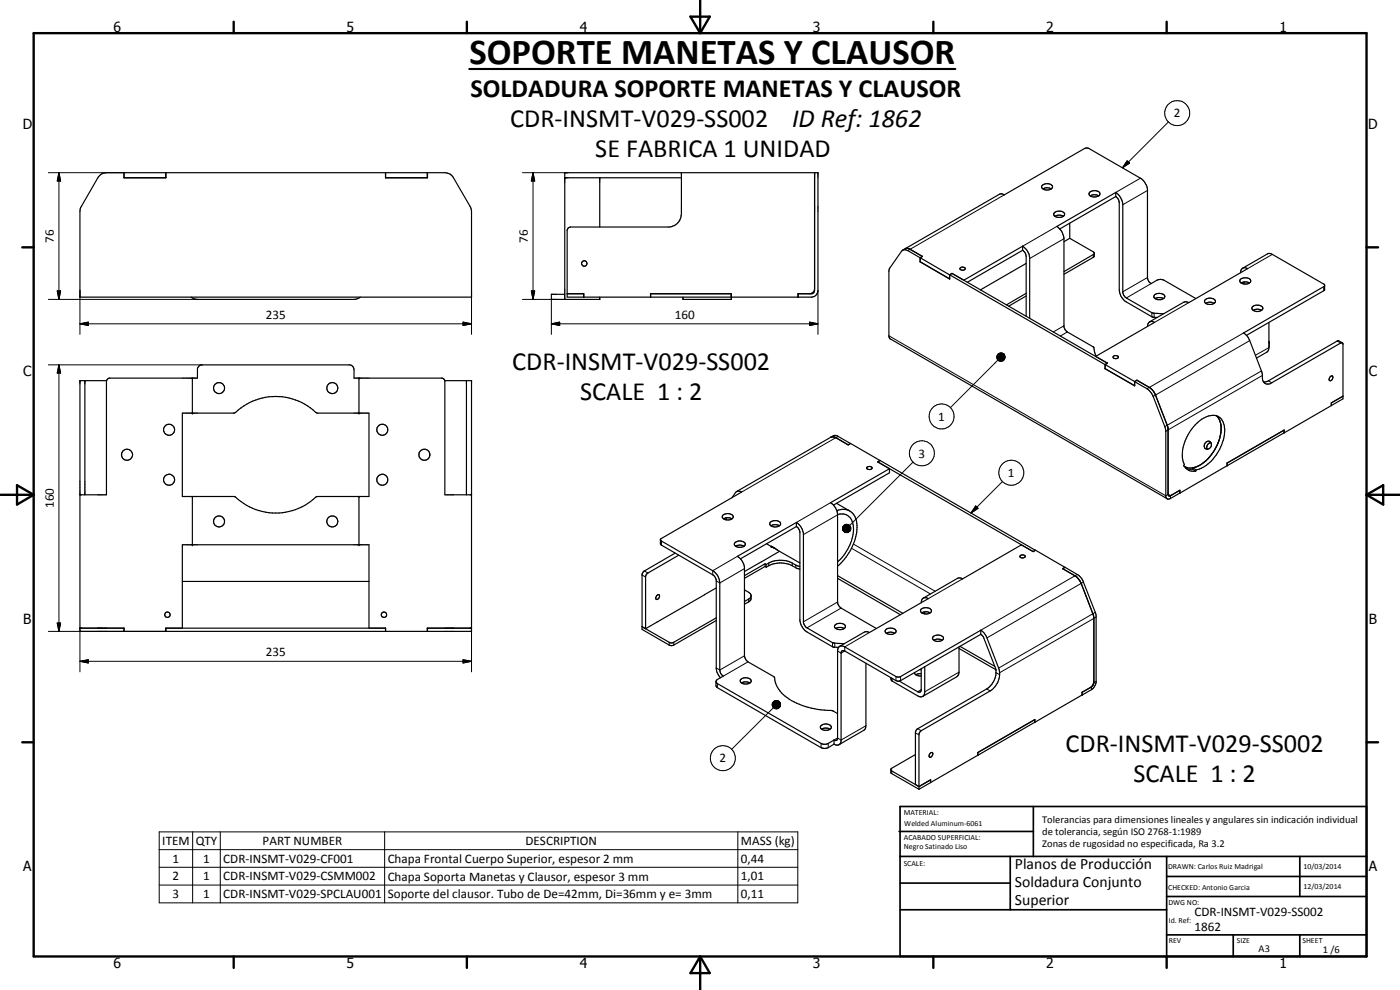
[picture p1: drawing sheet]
<svg xmlns="http://www.w3.org/2000/svg" width="420mm" height="297mm" viewBox="0 0 420 297" stroke-linecap="round" stroke-linejoin="round" font-family="sans-serif">
<g fill="none" stroke="#000" stroke-width=".35">
<path d="M29.6 53l.9-.8 1.5-.4 101.9 .1a2.6 2.6 0 0 1 2.2 1.4l5 8.6 .4 1.1v26.2h-117.5l.1-26.5zM37.2 51.8v1.5h12.6v-1.5M49.7 51.8v1.5M115.7 51.8v1.5h12.6v-1.5M128.2 51.8v1.5M169.5 53.3h35M180 53.3v14.8M204.5 51.8v12.3a4 4 0 0 1-3.6 4h-29.7l-.6 .3-.4 .7v20.1h73.3a2 2 0 0 0 2-2.1v-35.3h-76v38M244.5 51.8v35.3l-.4 .8-.4 .2h-4.2v1.1M313 56.7a2.38 2.38 0 0 1 2.5 0M313 56.7a.81 .81 0 0 1-.3-1 .81 .81 0 0 1 .9-.5 1.57 1.57 0 0 1 2.3 1l-.4 .5M313 56.7a2.43 2.43 0 0 0 2.5 0"/>
<path d="M327.1 57.6a2.06 2.06 0 0 1 3 .5 1.9 1.9 0 0 1-3.3 .2zM327.2 58.8a2.24 2.24 0 0 1 2.5 0M334.8 57.7a5.2 5.2 0 0 1 2.2 3.4v26.7l.1 .5 .9 1.1 7.9 4.5 3.3 .2M334.8 59l.8 .8 .3 1v26.2a4.4 4.4 0 0 0 2.1 3.6l7.9 4.5 1.4 .1M334.8 57.7l-17.7 10.2a4.6 4.6 0 0 1 2.2 3.7l.1 26.7 .9 1.3 7.9 4.6 .8 2.6M334.8 59l-16.8 9.7M334.8 57.7v1.3M270.9 75.1l-4 5.5-.1 .5v19.9l.2 .6 83.3 48M270.9 75.1l.7-.2 .8 .3 3.7 2.1M271.6 74.6l28.3-16.3 .7-.1 .8 .3 24.3-14h1l15.6 9a4.7 4.7 0 0 1 2.1 3.3v26.5l.2 .8 .9 1 2.2-1.2 1.4 .1 9.8 5.6M271.6 74.6l.7-.1 .8 .3M271.6 74.6l-.7 .5"/>
<path d="M273.1 74.8l3.7 2.2-.6 .3M273.1 74.8l3.7 2.1M276.1 78.5l8.9 5.2M276.1 77.3v1.2M276.2 77.3l-.1 1.2M276.2 77.3l8.8 5.2M276.8 76.9v.1M276.8 76.9l-.7 .4M306.9 75.1l-16.6 9.6M306.9 73.9l-17.6 10.2-3.6-2.1M306.9 73.9a4.8 4.8 0 0 1 2.1 3.3v18.3M306.9 73.9v1.2"/>
<path d="M306.9 75.1a2.3 2.3 0 0 1 1.1 1.9v17.9M308 79l-13.8 8M316.3 63.9a2.12 2.12 0 0 1 3.2 .3 1.86 1.86 0 0 1-3.3 .1zM316.6 64.9a2.44 2.44 0 0 1 2.5 0M321 66.9v4.6M321 71.5l-1.7 1M321 71.5l7.1 4.1 .3 .3v.9l-.3 .4-8.8 5.1M328.4 76.1l-9.1 5.4M57.4 89.2l.6 .4 1.3 .2h46.9l1.2-.2 .8-.4M169.5 88.3h-4v1.5h14.5v-.6M170.2 88.1h5v1.1M195.2 89.2v-1.1h24.3v1.7h-14.5v-.6"/>
<path d="M195.3 88.1v1.1M219.4 88.1v1.1M239.6 88.1v1.1M244.5 86.7l-.3 .8-.9 .6M285 82.5v1.2M285 82.5l46.6 26.9M285.7 82v.1M285.7 82l-.7 .5M285.7 82l46.6 27M288.2 80.4a.79 .79 0 0 1 .8-.3 .79 .79 0 0 1 .6 .7 .9 .9 0 0 1-1.5-.3zM308 88.8l-5.3 3.1M308 88l-6 3.5"/>
<path d="M345 96.6l-.5 .5-.1 .9M345 96.6l.7-.2 .8 .3-17.7 10.2 3.6 2.1-.7 .4M346.5 88.4a2.21 2.21 0 0 1 3.1 .5v.2a1.99 1.99 0 0 1-3.1 .4l-.2-.3zM346.7 89.6a2.74 2.74 0 0 1 2.5 0M361.6 90a2.08 2.08 0 0 1 3.2 .3 1.86 1.86 0 0 1-3.3 .1zM361.9 91a2.44 2.44 0 0 1 2.5 0M372.2 83.9a2.12 2.12 0 0 1 3.2 .3l-.2 .6a2.33 2.33 0 0 1-2.9 0l-.2-.6zM372.4 84.9l1.1-.3 1.5 .3M372.9 80.5l7.7-4.4h.7l16.1 9.2 .1 .3v1.4l-.3 .2-23.1 13.4M372.9 80.5l.7-.2 .8 .3-17.6 10.2-.9-.2-.7 .1-10.2 5.9M372.9 80.5l-.4 .5-.2 .8M373.4 84.6v.6"/>
<path d="M375.8 92.1a1.91 1.91 0 0 1 3.2 .5 1.95 1.95 0 0 1-3.3-.1zM376.1 93.1l1.2-.3 1.3 .3M380.8 96.8v7.5l-.2 .9-.4 .5-3.1 1.7M397.5 85.7l-.1 .2-24.2 14a4.2 4.2 0 0 1 1.9 2.3l3.7 10.1a2.13 2.13 0 0 0 1.9 2.9l.6-.1 21.1-12.2h.5l.1 16.8-3.4 2M25.5 114.2v34.3M32 114.2l.8-.7h26.5v-3.1l.6-.7 .5-.2h44.6l.6 .2 .5 .7 .1 3.1h26.5l.6 .3 .2 .6v34.1h8M32 114.2h-8v75.2h117.5v-75.2h-8M32 114.2v34.3h-8M57.7 113.5v10.5M107.7 113.5v10.5M140 114.2v34.3M331.6 110.6l8.9 5.1v-1.2l.7-.4"/>
<path d="M331.6 109.4v1.2M331.7 109.4l-.1 1.2M331.7 109.4l12.5 7.2 1.3 1.3 .6 1 3.7 9.8 .1 20.3a.82 .82 0 0 0 .5 .7 .82 .82 0 0 0 .9-.1l2.8-1.6v-.9l-3 1.7-.5-.3M332.3 109h.1M332.3 109l-.7 .4M334.1 106.9a.87 .87 0 0 1 1.5 .4 .79 .79 0 0 1-.9 .4 .79 .79 0 0 1-.6-.8zM341.2 114.1l4 2.3 1 1.1 4.2 10.5 .2 20.5M341.2 114.1h.1M380.8 102.4l.1 .3M380.9 102.7l-.1 .3M380.9 102.7l-.1 1.5M399.1 113.1l.6-.3a.83 .83 0 0 1 .2 1 .83 .83 0 0 1-.9 .4l-.1-.3z"/>
<path d="M402.9 102.9l-1.5-.7-20.8 12.1-1.3 .3M54.7 124l15.7-.1a17.6 17.6 0 0 1 24.3-.2l.5 .3h15.5v25h-15.7a17.8 17.8 0 0 1-24.6 0h-15.7zM129 136.3a1.63 1.63 0 0 0-2.5-1.2 1.63 1.63 0 0 0 0 2.7 1.63 1.63 0 0 0 2.5-1.2M129 136.1v.6M249.3 131.2l.7-.1 .9 .2 3.6 2.2 .8-.4M249.3 131.2l-28.2 16.3M249.3 131.2l1-.5 1 .1 3.9 2.3M255.2 133.1h.1M255.3 133.1l55.4 32M264.1 138.2l-.7 .4 3.5 2M264.1 138.2h.1M264.1 138.2l-.7 .4 46.6 26.9 .7-.4"/>
<path d="M355.3 139.8a3.8 3.8 0 0 0 4.1 .1M361.5 138.6l-1.6 1.1M361.7 132.9a1.05 1.05 0 0 1 1.6-.2 1.05 1.05 0 0 1 0 1.6 1.06 1.06 0 0 1-1.7 .2 1.06 1.06 0 0 1 .1-1.6zM363.4 132.8a1.44 1.44 0 0 0-1.1 1.9M364.2 135.5a11.6 11.6 0 0 1-4.9 4.5M364.6 134.8l-1.7 2.5-1 1M365.1 124.8l.6 .6M365.4 125.1l.3 .4M365.5 133l-.3 .6M365.7 125.4l.4 .9M366.1 126.3l.3 1M366.1 126.3l.2 .5"/>
<path d="M366.2 131l-.7 1.9M366.4 127.3l.1 .5M366.4 129.7a12.8 12.8 0 0 1-1.8 5.2M366.4 129.6l-.2 1.3M366.5 129l-.1 .7M366.5 127.8v1.2M385.3 129.8l.1 .1M385.3 129.1v.8l-31.2 18.1M385.4 129.9v-.9l-17.2 9.9v.8l.1-.8M399.5 121.7l-14.1 8.2M399.5 121.7h.1M399.6 121.7v-.8l3.4-2-3.5 2v.8"/>
<path d="M57.7 149v14.4M107.7 149v14.4M216.9 154.6a2.17 2.17 0 0 1 3.1 .3 1.82 1.82 0 0 1-3.1 .6l-.2-.4zM217.1 155.7l.2-.1a2.45 2.45 0 0 1 2.4 .1M218 155.4l-.1 .6M221.1 147.5l.6-.1 .8 .3-24.3 14.2v1.3l.2 .3 15.7 9.1 .7 .9 .2 .5v26.7l.2 1.1 1 1.6M221.1 147.5l-1.4 1.9M231.2 156.7a2.21 2.21 0 0 1 3.1 .3 1.55 1.55 0 0 1-2.2 1 1.01 1.01 0 0 1-1.1-1zM231.4 157.8a2.24 2.24 0 0 1 2.5 0M239 156.8l-17.7 10.1a4.7 4.7 0 0 1 2.1 3.4l.1 26.7 .3 .8 .7 .8 7.9 4.6a8.9 8.9 0 0 0 5.2 7 28.7 28.7 0 0 0 12.3 3.1l1.5 .8M239 158l.6 .5 .5 1.1v26.7a4.7 4.7 0 0 0 2.1 3.3l7.6 4.5 1.9 .1M239 156.8a5 5 0 0 1 2.1 3.3v26.7l.2 .5 .7 1 7.8 4.5 3.6 .4"/>
<path d="M239 158l-16.8 9.7M239 156.8v1.2M251 151l4 2.3M251.1 153.2a4.2 4.2 0 0 1 6 3.9 16.1 16.1 0 0 1-5.7 12.8M251.4 154.4a3.7 3.7 0 0 1 4.7 4.1 14 14 0 0 1-4.7 10.1M260.3 140.1a.81 .81 0 0 1 .8-.2 .81 .81 0 0 1 .6 .7 .81 .81 0 0 1-.9 .4 .81 .81 0 0 1-.6-.7zM266.9 140.6v1.3l-16.8 9.7M266.9 140.6l-17.7 10.2a4.6 4.6 0 0 1 2.2 3.4v26.4l.1 .8 .9 1.1 10.6 6.1M350.6 148l.3 .6M350.6 148.5l.3 .1M354.1 147.9v.1M354.1 148v-.9l-2.7 1.5h-.5"/>
<path d="M356 140.6l1.8 .2M357.8 140.8l1 .6M357.9 140.4l1.1 .6M357.9 140.4l-.1 .4M358.9 140.1l-1 .3M359 141l-.2 .4M359 141a12.5 12.5 0 0 0 8.4-10.2 5.6 5.6 0 0 0-1.6-5.7 5.4 5.4 0 0 0-6.1 1.5 13.2 13.2 0 0 0-4.6 11.9l.4 .9-.3 .3a3.4 3.4 0 0 0 3.6 1.7M54.7 174.5h56M197 178.8l.3-.3a.49 .49 0 0 1 .7 .2 .49 .49 0 0 1-.2 .7 .49 .49 0 0 1-.5 .5 .49 .49 0 0 1-.5-.5zM198.2 162l15.7 9.2a4.4 4.4 0 0 1 2.1 3.7v26.1l.3 1.1 .8 .8-1.8 1-.4 .6M202.6 165.9l-9.2 5.4-.7 .8v16.7l8.1 4.7 .8 .2 13.4-7.5M203.7 166.6l-9.4 5.4-.4 .5-.2 16.1"/>
<path d="M211.5 178.4l-17.8 10.2M215 176.4l-3.6 2M220.6 162.8a2 2 0 0 1 3.1 .5 1.93 1.93 0 0 1-3.3 0zM220.8 163.9a2.55 2.55 0 0 1 2.5 0M223.4 177l.2 .1a2.74 2.74 0 0 1 1.8 1.3l-.2 1.7-1.8 1.2M225.4 178.9l-.3 .6-1.7 1M228.5 168.5l-5.1 3M229.6 170l.3 .2M229.6 170l-6.2 3.5M229.6 169.2v.8M229.6 169.2l-6.2 3.5M229.6 169.2l.3 .2"/>
<path d="M229.9 170.2a8.4 8.4 0 0 1 9.5 .4l.7 .2M229.9 169.4a8.4 8.4 0 0 1 9.5 .4l.7 .2M229.9 169.4v.8M230.1 163.1l1.5 1M231.4 163.9l.2 .1M231.4 163.9l.3 .1M231.5 164l.8 .4M231.7 164h.1M231.7 164l.6 .4M232.3 164.4l.3 .1M232.3 164.4l7.8 4.5M234 165.4l-5.5 3.2"/>
<path d="M251.4 173.5l18.8 10.9M251.4 172.7l19.6 11.3M277.1 179.5l.7-.2 .8 .3-17.7 10.2-.8-.3-.7 .2-7.4 4.2M277.1 179.5l-.5 .5-.1 .8M306.2 166.7a.88 .88 0 0 1 1.5 .3 .92 .92 0 0 1-1.6-.1zM310.7 165.1h.1M319.6 170.2l-.7 .4 4.3 2.5 .9 1.3 4.1 10.4 .1 20.1-.6 1.1-2.9 1.7v.8M319.6 170.2l-8.8-5.1-.7 .4-3.6-2-17.6 10.2-.8-.3-.8 .1-10.2 6M319.6 170.2v.1M319.6 170.2l4 2.4 1 1 4.3 10.8 .1 20.4-.9 1.7-3.3 2M24 188.5h13.2v.9M49.7 189.4v-.9h66v.9"/>
<path d="M49.8 188.5v.9M54.7 188.5v-25.1h56v25.1M128.3 188.5v.9M141.5 188.5h-13.3v.9M215 185.4l-13.4 7.5-.6-.1-8.3-4.8 1 .6M250.6 187.5a1.94 1.94 0 0 1 3.1 .5 1.87 1.87 0 0 1-3.3-.1zM250.8 188.6a2.44 2.44 0 0 1 2.6 0M251.7 194.3l-.3 1v26.4l-.3 .4-.8-.1M252 193.9l-.3 .4M259.9 199l-.1 19.4-.6 .7-7.4 4.3M266 190a2.55 2.55 0 0 1 2.6 0M266 188.8a2.04 2.04 0 0 1 2.9 .6 1.84 1.84 0 0 1-1.7 1 1.84 1.84 0 0 1-1.6-1.1z"/>
<path d="M276.4 182.8a2 2 0 0 1 3.2 .5 1.95 1.95 0 0 1-3.3 0zM276.6 183.9l1-.3 1.6 .3M277.5 183.6v.6M279.9 191.2a1.99 1.99 0 0 1 3.3 .3 1.87 1.87 0 0 1-3.3-.1zM280.2 192.1a2.44 2.44 0 0 1 2.6 0M287.8 194.1v7.6l-.3 1-10.6 6.3M287.8 194.6l11.1 6.4M288.1 193.9l10.5 6M294.3 190.3l.9 1 3.6 9.2a5.9 5.9 0 0 1-2.7 6.2l-20.9 12-.2 .4-.3 .6v15.7l1.1 .6M294.3 189.1a4.2 4.2 0 0 1 1.9 2.3l3.5 9a6 6 0 0 1-2.5 6.9l-21 12.2-.4 .8v16.5M294.3 189.1l-24.6 14.1-.8-.2-15.4-8.9-.8-.3-.7 .1M294.3 190.3l-24.4 14"/>
<path d="M294.3 189.1v1.2M214.9 204.5l.4 .6 31.4 18.1 1.4 .1 2.2-1.3M214.9 204.5v1.2l.4 .6 31.1 18 1.7 .2 2.2-1.2M222.3 203.8a2.14 2.14 0 0 1 3.1 .3l.1 .2a1.89 1.89 0 0 1-3.3-.1zM222.5 204.9a2.74 2.74 0 0 1 2.6 0M246.4 217.7a2 2 0 0 1 3.1 .5 1.92 1.92 0 0 1-3.3 0zM246.6 218.8a2.31 2.31 0 0 1 2.5 0M267.4 203.3l.3 1 7.7 4.5 .9 .3 .6-.1M269.9 204.3l-1-.1-15.4-8.9-.6-.1-.4 .3-.1 26.9-.2 .7-.4 .3M274.5 201.8a1.55 1.55 0 0 0 2 1M276 200.9h.5M276.5 202.1l-1.2 .1-.4 .3"/>
<path d="M276.5 200.7v6.5l-.3 .4h-.8l-5.5-3.3M277.5 200v7.9l-.6 1.1M310.5 216.7h.1M310.5 216.7l-31.2 18.1M310.5 215.9v.8M310.6 216.7v-.8l-17.2 9.9v.8l.1-.8M324.7 208.5l-14.1 8.2M324.7 208.5h.1M328.3 204.5l-.4 1-.5 .7-2.7 1.5v.8M250.3 223.3l.8 .3 .7-.2M250.3 222v1.3M267.4 231l.2 .3 8.2 4.7"/>
<path d="M274.7 226.4l-7.2 4.2-.1 1.2 8.4 5M275.8 236l3.5-2v.8l-3.5 2M279.2 226a.49 .49 0 0 1 .8-.1 .49 .49 0 0 1-.2 .8l-.4 .5h-.4l-.2-.6zM279.3 234.7v.1M279.3 234.8v-.8l-3.5 2"/>
<circle cx="175.4" cy="79" r=".83"/>
<circle cx="65.7" cy="116.5" r="1.66"/>
<circle cx="99.7" cy="116.5" r="1.66"/>
<circle cx="38.1" cy="136.4" r="1.66"/>
<circle cx="50.8" cy="128.9" r="1.65"/>
<circle cx="114.7" cy="129" r="1.65"/>
<circle cx="50.7" cy="143.9" r="1.65"/>
<circle cx="65.7" cy="156.5" r="1.64"/>
<circle cx="99.7" cy="156.5" r="1.65"/>
<circle cx="114.7" cy="143.9" r="1.65"/>
<circle cx="50.2" cy="184.4" r=".81"/>
<circle cx="115.2" cy="184.4" r=".8"/>
</g>
<g fill="none" stroke="#000" stroke-width=".3">
<path d="M350.7 36.6l-13.8 13.7M14.5 51.8h22.7M17.7 51.8l.5 2.5h-1zM17.7 51.8v38M156.8 51.8h13.7M160 51.8l.5 2.5h-1zM160 51.8v38M301.4 58.5l-29 16.7M338.3 48.3l.7 .6-2.1 1.4zM342.3 53.5l-7.5 4.2M344.4 57.1l-7.4 4.3M317.1 67.9l-10.2 6"/>
<path d="M319.3 71.6l-10.3 6M328.1 76.4v.8M381.8 76.3l-7.4 4.3M14.5 89.8h44.8M17.2 87.3h1l-.5 2.5zM24 97.2l2.5-.6v1.1zM24 87.1v13.2M24 97.2h117.5M139 96.6l2.5 .6-2.5 .5zM141.5 87.1v13.2M156.8 89.8h8.7v10.5M159.5 87.3h1l-.5 2.5z"/>
<path d="M165.5 97.2l2.5-.6v1.1zM165.5 97.2h80M243 96.6l2.5 .6-2.5 .5zM245.5 87.1v13.2M319.3 97.7l-3.2 1.9M320.3 99.6l-2.1 1.2M344.4 83.3l-7.4 4.2M345.5 85.1l-7.5 4.3M345.7 93.8v1.2M346.4 94v1.2M356.8 90.8l-10.3 5.9M373.2 99.9l-29 16.7"/>
<path d="M397.2 86v1.2M14.5 109.5h46.2M17.7 109.5l.5 2.4h-1zM17.7 109.5v79.9M266.8 100.8l83.1 48 .7-.5M299.1 107.2l2.2-.9-2.1 1.2zM299.2 106.9l2.1-.6-2.2 .9zM299.2 107.5l2.1-1.2-2.1 1.4zM299.2 106.7l2.1-.4-2.1 .6zM299.2 107.7l2.1-1.4-1.9 1.6zM299.4 106.4l1.9-.1-2.1 .4zM299.4 107.9l1.9-1.6-1.7 1.8z"/>
<path d="M299.5 108l-14.3 14.3M299.5 106.2l1.8 .1zM299.5 106.2l1.8 .1-1.9 .1zM299.8 106.1l.2-.1 1.3 .3zM300 106l1.3 .3zM300.3 105.9l1 .4zM300.6 105.9l.7 .4zM300.8 106l.5 .3zM301.3 106.3l-1.5 2-.2-.2zM301.3 106.3l-1.3 2.1-.2-.1zM301.3 106.3l-1 2.1h-.3zM301.3 106.3l-.7 2.1h-.3z"/>
<path d="M301.3 106.3l-.4 2-.3 .1zM301.3 106.3l-.2 1.9-.2 .1zM301.3 106.3v1.7l-.2 .2zM301.3 106.3v1.7zM301.3 106.3l.3 1.2-.2 .3zM301.3 106.3l.3 1.2zM301.3 106.3l.3 1zM301.3 106.3l.3 .7zM301.3 106.3l.2 .4zM301.3 106.3l.1 .2zM375.1 102.2l-29 16.7M378.6 111.3l-29 16.7"/>
<path d="M378.9 112.6l-29 16.8M380.6 114.3l1.1 .6M380.8 104.3l-4 2.3M401.3 102.3l1.1 .6M251.5 130.9l-29 16.8M274 138.6l-19 19M249.2 150.8l-10.2 6M251.4 154.5l-10.3 5.9M252.9 158.5l.3 .9zM252.9 158.7l.3 .7zM252.9 158.2l.3 1.2zM252.9 159l.3 .4z"/>
<path d="M253 157.9l.2 1.5zM253.1 159.2l.1 .2zM253.2 157.7l.2-.2-.2 1.9zM253.2 157.7v1.7l-.2-1.5zM253.2 159.4l.5 .3zM253.2 159.4l.7 .4zM253.2 159.4l1 .4zM253.2 159.4l1.3 .4zM253.2 159.4l1.5 .2-.2 .2zM253.2 159.4l1.8 .1-.3 .1zM253.2 159.4l1.9-.1-.1 .2zM253.2 159.4l2.1-.4-.2 .3z"/>
<path d="M253.2 159.4l2.1-.6v.2zM253.2 159.4l2.1-.9v.3zM253.2 159.4l2.1-1.2v.3zM253.2 159.4l2-1.4 .1 .2zM253.2 159.4l1.9-1.6 .1 .2zM253.4 157.5l.2-.1-.4 2zM253.6 157.4l.3-.1-.7 2.1zM253.9 157.3h.3l-1 2.1zM254.2 157.3l.2 .1-1.2 2zM254.4 157.4h.3l-1.5 2zM254.7 157.4l.2 .2-1.7 1.8zM254.9 157.6l.2 .2-1.9 1.6z"/>
<path d="M292.8 151.8l.7 .7-2.1 1.4zM300.9 144.5l-9.5 9.4M351.2 148.7l.1 .9M192.7 172.5l1 .6M193.4 171.3l1.1 .6M198.5 162.3v1.3M221.3 166.9l-7.4 4.3v1.3M223.4 170.6l-7.4 4.3-1-.6M224.7 179.7v.9M230.7 169v.8M237.8 169v.8M238.8 169.5v.8"/>
<path d="M255.6 164.5l23.7 13.7M256.1 163.2l24.6 14.2M288.9 173.7l-10.3 5.9M323.3 172.4l-29 16.7M325.2 174.7l-29 16.7M14.5 189.4h35.3M17.2 186.9h1l-.5 2.5zM24 198.4l2.5-.4v.9zM24 198.4h117.5M24 188.5v13.1M139 198l2.5 .4-2.5 .5zM141.5 188.5v13.1"/>
<path d="M200.8 192.7v.8M202.2 192.7v.8M223.4 196.8l-7.4 4.2-1-.6M224.5 198.6l-7.4 4.3M249.8 192.8v1.3M250.5 193v1.2M251.4 180.6l-10.3 6M252.4 182.5l-10.2 5.9M260.9 189.8l-7.4 4.3v1.2l-1.1 .7-1-.7M328.7 183.7l-29 16.7M329 185.1l-29 16.7M215.3 205.1v1.2"/>
<path d="M231.7 211.2l2.2-.6-2.2 .9zM231.7 211.5l2.2-.9-2.1 1.2zM231.8 211.8l2.1-1.2-2.1 1.4zM231.8 210.9l2.1-.3-2.2 .6zM231.8 212l2.1-1.4-1.9 1.6zM232 210.7l1.9-.1-2.1 .3zM232 212.2l1.9-1.6-1.7 1.8zM232.1 212.3l-12.5 12.5M232.1 210.5l.3-.1 1.5 .2zM232.1 210.5l1.8 .1-1.9 .1zM232.4 210.4l.2-.2 1.3 .4zM232.6 210.2l1.3 .4z"/>
<path d="M232.9 210.2l1 .4zM233.1 210.2l.8 .4zM233.4 210.3l.5 .3zM233.9 210.6l-1.5 2-.2-.2zM233.9 210.6l-1.2 2h-.3zM233.9 210.6l-1 2.1-.2-.1zM233.9 210.6l-.7 2.1h-.3zM233.9 210.6l-.4 2-.3 .1zM233.9 210.6l-.2 1.9-.2 .1zM233.9 210.6l-.2 1.9zM233.9 210.6l.2 1.5-.2 .2zM233.9 210.6l.2 1.5z"/>
<path d="M233.9 210.6l.3 1.2zM233.9 210.6l.3 .9zM233.9 210.6l.3 .7zM233.9 210.6l.2 .4zM233.9 210.6l.1 .2zM259.9 217.8l-7.5 4.2-1-.6-1.1 .6M267.5 203.4v.6M267.7 203.5v.8M268.9 203v1.2M270.3 203v1.2M274.7 219.9l1.1 .6M275.4 218.7l1.1 .5"/>
<path d="M276.5 206.9l-1.1 .7M287.8 201.7l-10.3 5.9M296.1 206.7l1.1 .6M298.9 201.8l1.1 .6M327.5 206.1l.1 .8M329 204.5l-.8 .4M246.4 223.1v1.2M248.6 223.1v1.2M267.6 231.3v.8M47.8 249.6h191.6v21.3h-191.6zM47.8 254.9h191.6M57.8 249.6v21.3"/>
<path d="M66.1 249.6v21.3M115.4 249.6v21.3M221.4 249.6v21.3M47.8 260.2h191.6M47.8 265.6h191.6"/>
<circle cx="353.3" cy="33.9" r="3.8"/>
<circle cx="276.6" cy="136" r="3.8"/>
<circle cx="282.6" cy="125" r="3.7"/>
<circle cx="303.5" cy="141.8" r="3.8"/>
<circle cx="216.9" cy="227.5" r="3.8"/>
</g>
<g fill="#000">
<circle cx="169.5" cy="51.8" r=".18"/>
<circle cx="169.5" cy="53.3" r=".18"/>
<circle cx="180" cy="53.3" r=".18"/>
<circle cx="24" cy="114.2" r=".18"/>
<circle cx="25.5" cy="114.2" r=".18"/>
<circle cx="57.7" cy="113.5" r=".18"/>
<circle cx="107.7" cy="113.5" r=".18"/>
<circle cx="140" cy="114.2" r=".18"/>
<circle cx="141.5" cy="114.2" r=".18"/>
<circle cx="57.7" cy="124" r=".18"/>
<circle cx="107.7" cy="124" r=".18"/>
<circle cx="57.7" cy="149" r=".18"/>
<circle cx="107.7" cy="149" r=".18"/>
<circle cx="57.7" cy="163.4" r=".18"/>
<circle cx="107.7" cy="163.4" r=".18"/>
<circle cx="231.5" cy="164" r=".18"/>
<circle cx="231.5" cy="163.9" r=".18"/>
</g>
<g fill="none" stroke="#000" stroke-width=".71">
<path d="M10.1 9.9h400v277.1h-400zM70.1 6.5v3.4M140.1 6.5v3.4M207.2 5h5.8l-2.9 4.9zM210.1 0v9.9M280.1 6.5v3.4M350.1 6.5v3.4M6.7 74.2h3.4M410.1 74.2h3.5M.1 148.5h10M5.1 145.6l5 2.9-5 2.9zM410.1 148.5h10"/>
<path d="M410.1 148.5l5-2.9v5.8zM6.7 222.7h3.4M410.1 222.7h3.5M70.1 287v3.4M140.1 287v3.4M210.1 287v10M210.1 287l2.9 5h-5.8zM280.1 287v3.4M350.1 287v3.4"/>
</g>
<g fill="none" stroke="#000" stroke-width=".51">
<path d="M269.8 249.5h40.3M270.1 242h140v45h-140zM270.1 257h140M303.2 257v16M310.1 242v15M350.1 257v30M390.1 257v12M270.1 265h33.1M270.1 273h80M350.1 269h60M350.1 263h60M350.1 280.5h60"/>
<path d="M370.1 280.5v6.5M390.1 280.5v6.5"/>
</g>
<g fill="#000">
<path d="M17.7 51.8l.5 2.5h-1zM160 51.8l.5 2.5h-1zM338.3 48.3l.7 .6-2.1 1.4zM17.2 87.3h1l-.5 2.5zM24 97.2l2.5-.6v1.1zM139 96.6l2.5 .6-2.5 .5zM159.5 87.3h1l-.5 2.5zM165.5 97.2l2.5-.6v1.1zM243 96.6l2.5 .6-2.5 .5zM17.7 109.5l.5 2.4h-1zM300.8 106l.5 .3zM300.6 105.9l.7 .4z"/>
<path d="M300.3 105.9l1 .4zM300 106l1.3 .3zM299.8 106.1l.2-.1 1.3 .3zM299.5 106.2l1.8 .1zM299.5 106.2l1.8 .1-1.9 .1zM299.2 106.7l2.1-.4-2.1 .6zM299.2 106.9l2.1-.6-2.2 .9zM299.1 107.2l2.2-.9-2.1 1.2zM299.2 107.5l2.1-1.2-2.1 1.4zM299.2 107.7l2.1-1.4-1.9 1.6zM299.4 107.9l1.9-1.6-1.7 1.8zM301.3 106.3l-1.5 2-.2-.2z"/>
<path d="M301.3 106.3l-1.3 2.1-.2-.1zM301.3 106.3l-1 2.1h-.3zM301.3 106.3l-.7 2.1h-.3zM301.3 106.3l-.4 2-.3 .1zM301.3 106.3v1.7l-.2 .2zM301.3 106.3v1.7zM301.3 106.3l.3 1.2-.2 .3zM301.3 106.3l.3 1.2zM301.3 106.3l.3 1zM301.3 106.3l.3 .7zM301.3 106.3l.2 .4zM301.3 106.3l.1 .2z"/>
<path d="M253.2 159.4l.5 .3zM253.2 159.4l.7 .4zM253.2 159.4l1 .4zM253.2 159.4l1.3 .4zM253.2 159.4l1.5 .2-.2 .2zM253.2 159.4l1.8 .1-.3 .1zM253.2 159.4l1.9-.1-.1 .2zM253.2 159.4l2.1-.6v.2zM253.2 159.4l2.1-.9v.3zM253.2 159.4l2.1-1.2v.3zM253.2 159.4l2-1.4 .1 .2zM253.2 159.4l1.9-1.6 .1 .2z"/>
<path d="M254.9 157.6l.2 .2-1.9 1.6zM254.7 157.4l.2 .2-1.7 1.8zM254.4 157.4h.3l-1.5 2zM254.2 157.3l.2 .1-1.2 2zM253.9 157.3h.3l-1 2.1zM253.6 157.4l.3-.1-.7 2.1zM253.2 157.7l.2-.2-.2 1.9zM253.2 157.7v1.7l-.2-1.5zM253 157.9l.2 1.5zM252.9 158.2l.3 1.2zM252.9 158.5l.3 .9zM252.9 158.7l.3 .7z"/>
<path d="M252.9 159l.3 .4zM253.1 159.2l.1 .2zM292.8 151.8l.7 .7-2.1 1.4zM17.2 186.9h1l-.5 2.5zM24 198.4l2.5-.4v.9zM139 198l2.5 .4-2.5 .5zM233.4 210.3l.5 .3zM233.1 210.2l.8 .4zM232.9 210.2l1 .4zM232.6 210.2l1.3 .4zM232.4 210.4l.2-.2 1.3 .4zM232.1 210.5l.3-.1 1.5 .2z"/>
<path d="M232.1 210.5l1.8 .1-1.9 .1zM231.8 210.9l2.1-.3-2.2 .6zM231.7 211.2l2.2-.6-2.2 .9zM231.7 211.5l2.2-.9-2.1 1.2zM231.8 211.8l2.1-1.2-2.1 1.4zM231.8 212l2.1-1.4-1.9 1.6zM232 212.2l1.9-1.6-1.7 1.8zM233.9 210.6l-1.5 2-.2-.2zM233.9 210.6l-1.2 2h-.3zM233.9 210.6l-1 2.1-.2-.1zM233.9 210.6l-.7 2.1h-.3zM233.9 210.6l-.4 2-.3 .1z"/>
<path d="M233.9 210.6l-.2 1.9zM233.9 210.6l.2 1.5-.2 .2zM233.9 210.6l.2 1.5zM233.9 210.6l.3 1.2zM233.9 210.6l.3 .9zM233.9 210.6l.3 .7zM233.9 210.6l.2 .4zM233.9 210.6l.1 .2z"/>
</g>
<path d="M140.8 20.7h145.9" fill="none" stroke="#000" stroke-width=".63"/>
<path d="M299.2 106.5h2.1M301.1 106.3v2M253.2 159.2h2.1M231.8 210.8h2.1" fill="none" stroke="#000" stroke-width=".38"/>
<path d="M253.4 157.4v2M233.7 210.6v2" fill="none" stroke="#000" stroke-width=".42"/>
<text font-size="11" x="140.9" y="19.1">SOPORTE MANETAS Y CLAUSOR</text>
<g font-size="7.9">
<text x="141.2" y="29.2">SOLDADURA SOPORTE MANETAS Y CLAUSOR</text>
<text x="153.1" y="38.2">CDR-INSMT-V029-SS002</text>
<text x="237.7" y="38.2">ID Ref: 1862</text>
<text x="178.6" y="47.2">SE FABRICA 1 UNIDAD</text>
<text x="153.7" y="111">CDR-INSMT-V029-SS002</text>
<text x="174.1" y="120.1">SCALE 1 : 2</text>
<text x="319.8" y="225.7">CDR-INSMT-V029-SS002</text>
<text x="340.2" y="234.7">SCALE 1 : 2</text>
</g>
<g font-size="4.7">
<text x="304.6" y="260.8">Planos de Producción</text>
<text x="304.6" y="266.2">Soldadura Conjunto</text>
<text x="304.6" y="271.6">Superior</text>
</g>
<g font-size="4.2">
<text x="34" y="9.6">6</text>
<text x="104" y="9.6">5</text>
<text x="174" y="9.6">4</text>
<text x="244" y="9.6">3</text>
<text x="314" y="9.6">2</text>
<text x="384" y="9.6">1</text>
<text x="6.8" y="38.7">D</text>
<text x="410.6" y="38.7">D</text>
<text x="7" y="112.9">C</text>
<text x="410.8" y="112.9">C</text>
<text x="7" y="187.1">B</text>
<text x="410.8" y="187.1">B</text>
<text x="7" y="261.4">A</text>
<text x="410.8" y="261.4">A</text>
<text x="34" y="290.4">6</text>
<text x="104" y="290.4">5</text>
<text x="174" y="290.4">4</text>
<text x="244" y="290.4">3</text>
<text x="314" y="290.4">2</text>
<text x="384" y="290.4">1</text>
</g>
<g font-size="3.9">
<text x="352.3" y="35.2">2</text>
<text x="16.2" y="72.9" transform="rotate(-90 16.2 72.9)">76</text>
<text x="158.4" y="72.9" transform="rotate(-90 158.4 72.9)">76</text>
<text x="79.7" y="95.6">235</text>
<text x="202.5" y="95.6">160</text>
<text x="281.6" y="126.2">1</text>
<text x="275.7" y="137.3">3</text>
<text x="302.5" y="143.1">1</text>
<text x="16.2" y="152.4" transform="rotate(-90 16.2 152.4)">160</text>
<text x="79.7" y="196.9">235</text>
<text x="216" y="228.8">2</text>
<text x="48.7" y="253.5">ITEM</text>
<text x="58.7" y="253.5">QTY</text>
<text x="78.8" y="253.5">PART NUMBER</text>
<text x="157.7" y="253.5">DESCRIPTION</text>
<text x="222.4" y="253.7">MASS (kg)</text>
<text x="51.8" y="258.9">1</text>
<text x="61" y="258.9">1</text>
<text x="67" y="258.9">CDR-INSMT-V029-CF001</text>
<text x="116.4" y="259">Chapa Frontal Cuerpo Superior, espesor 2 mm</text>
<text x="222.4" y="258.9">0,44</text>
<text x="51.8" y="264.2">2</text>
<text x="51.8" y="269.5">3</text>
<text x="61" y="264.2">1</text>
<text x="61" y="269.5">1</text>
<text x="67" y="264.2">CDR-INSMT-V029-CSMM002</text>
<text x="67" y="269.5">CDR-INSMT-V029-SPCLAU001</text>
<text x="116.4" y="264.2">Chapa Soporta Manetas y Clausor, espesor 3 mm</text>
<text x="116.4" y="269.5">Soporte del clausor. Tubo de De=42mm, Di=36mm y e= 3mm</text>
<text x="222.4" y="264.2">1,01</text>
<text x="222.4" y="269.5">0,11</text>
<text x="358.5" y="275">CDR-INSMT-V029-SS002</text>
<text x="358.5" y="279.4">1862</text>
</g>
<g font-size="3.1">
<text x="312.7" y="246.8">Tolerancias para dimensiones lineales y angulares sin indicación individual</text>
<text x="312.7" y="250.4">de tolerancia, según ISO 2768-1:1989</text>
<text x="312.7" y="254">Zonas de rugosidad no especificada, Ra 3.2</text>
<text x="377.7" y="285.6">A3</text>
<text x="397" y="285.9">1 /6</text>
</g>
<g font-size="2.4">
<text x="271.2" y="244.4">MATERIAL:</text>
<text x="271.3" y="252">ACABADO SUPERFICIAL:</text>
<text x="271.4" y="247.9">Welded Aluminum-6061</text>
<text x="271.3" y="254.6">Negro Satinado Liso</text>
<text x="271.2" y="259.7">SCALE:</text>
<text x="350.6" y="260.8">DRAWN: Carlos Ruiz Madrigal</text>
<text x="391.2" y="260.6">10/03/2014</text>
<text x="350.6" y="267">CHECKED: Antonio Garcia</text>
<text x="391.2" y="266.7">12/03/2014</text>
<text x="350.6" y="271.4">DWG NO:</text>
<text x="350.8" y="276.9">Id. Ref:</text>
<text x="350.8" y="282.8">REV</text>
<text x="371.2" y="282.9">SIZE</text>
<text x="390.9" y="282.9">SHEET</text>
</g>
</svg>
